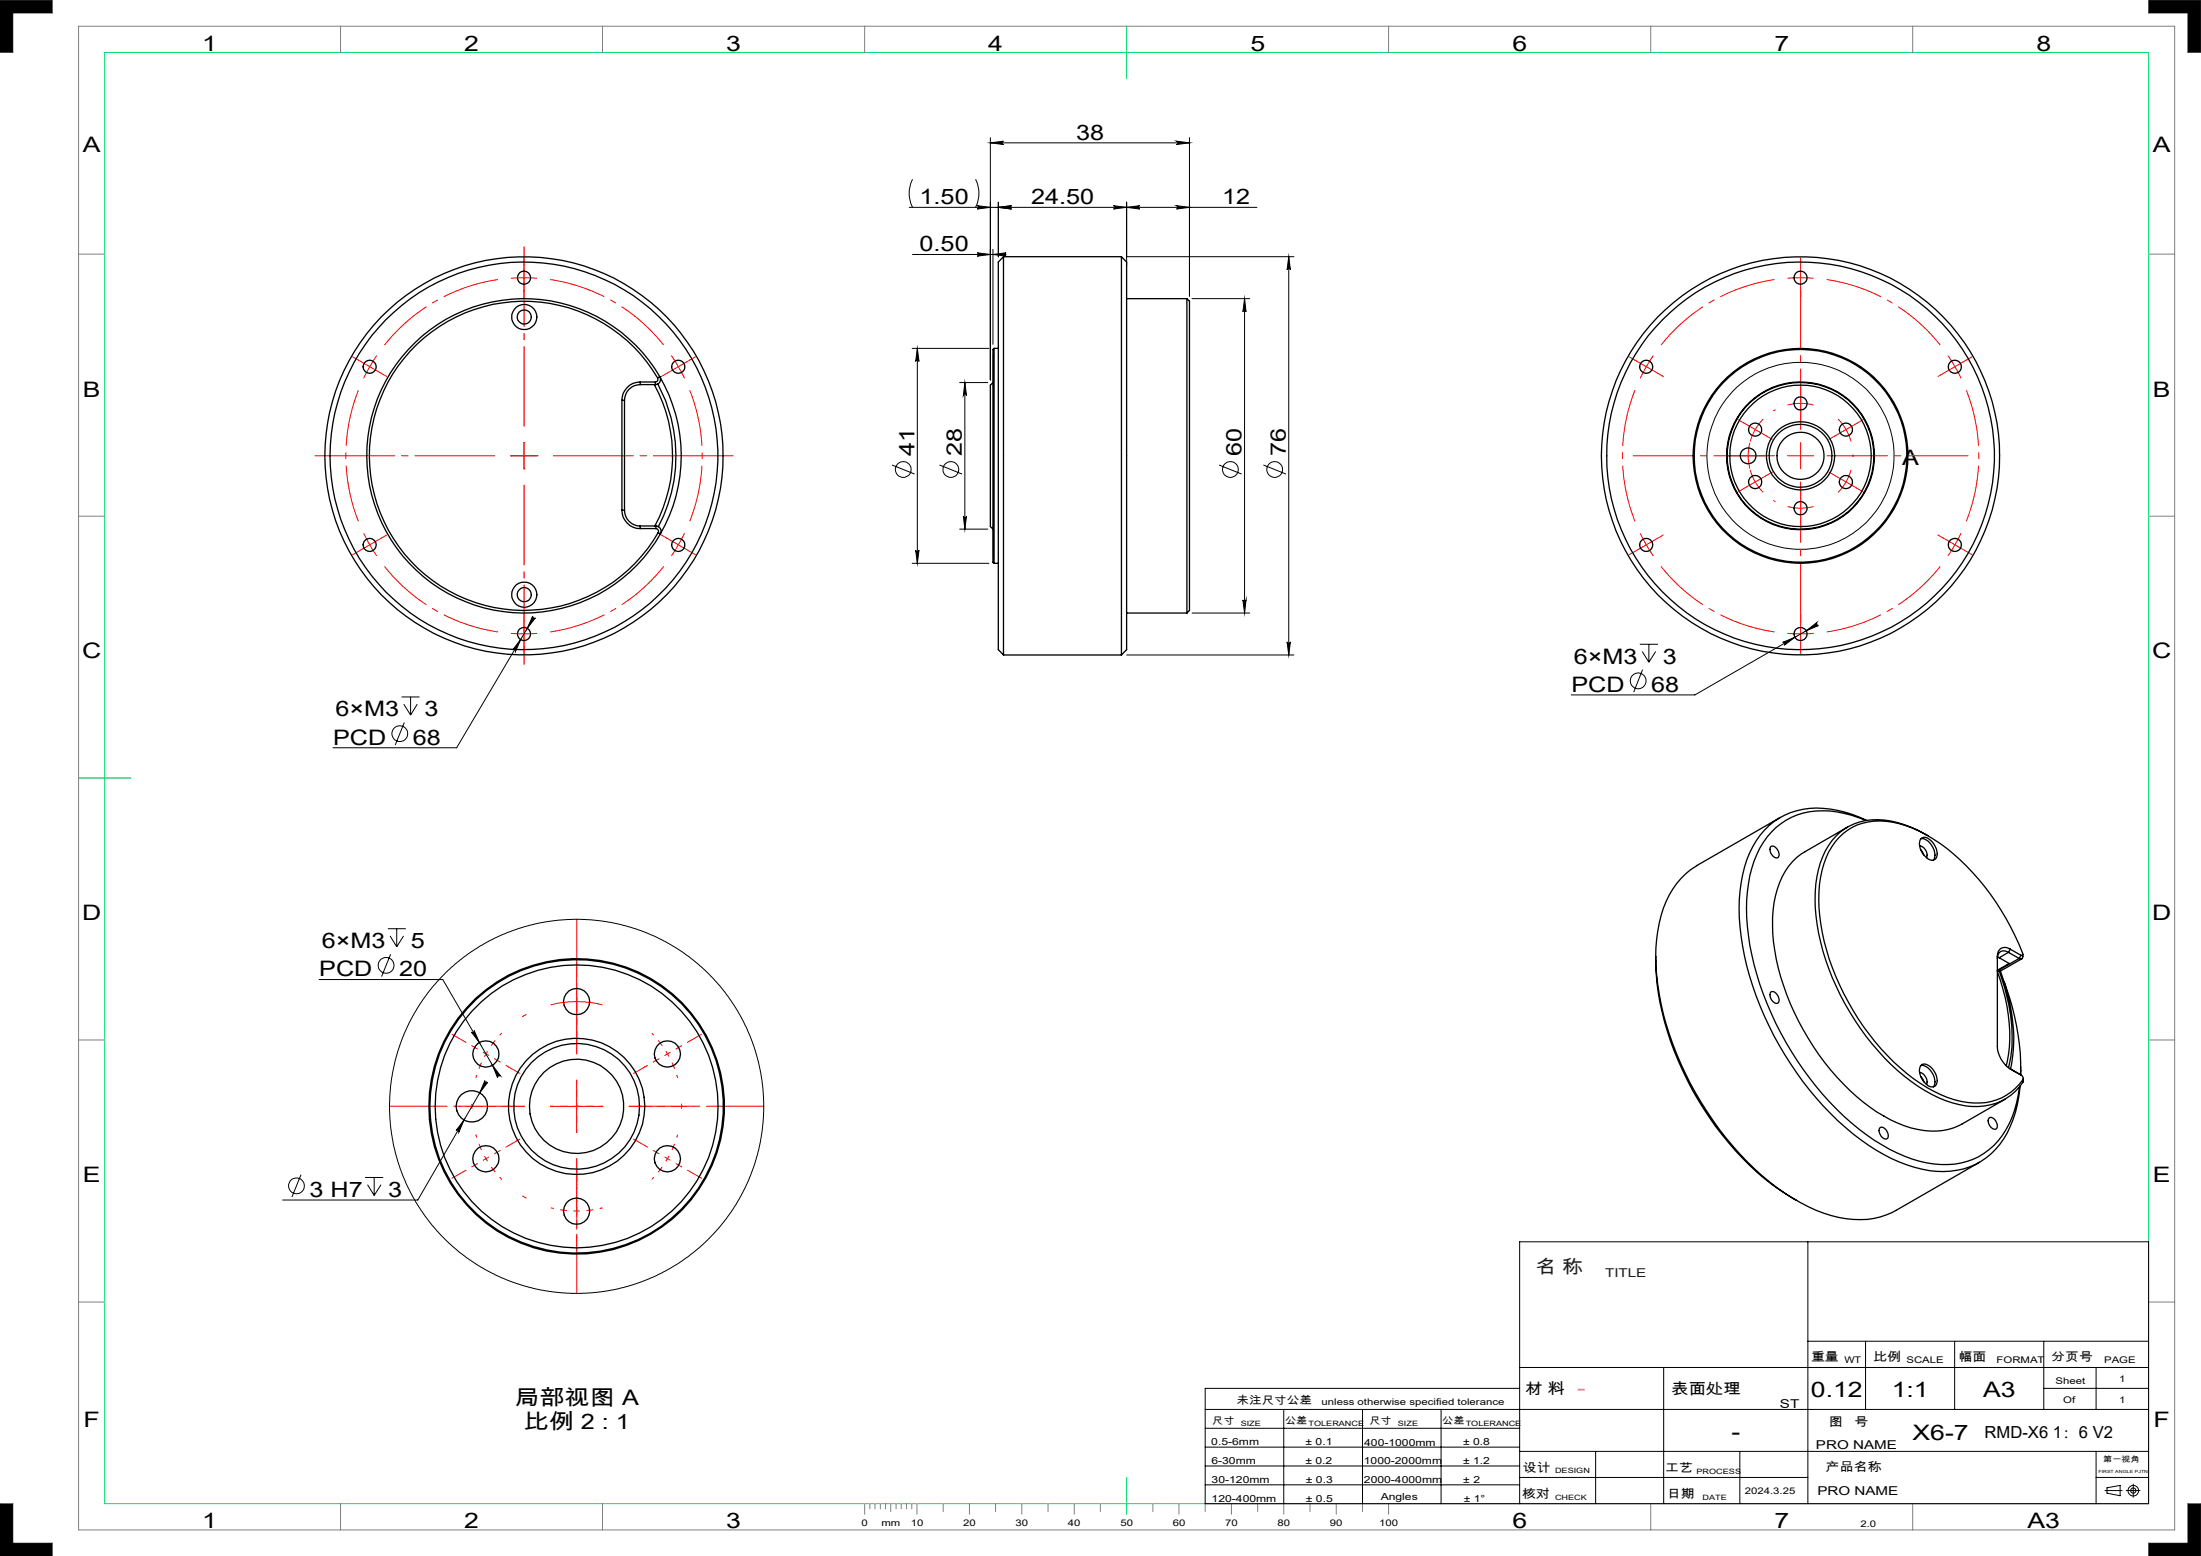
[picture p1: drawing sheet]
<svg xmlns="http://www.w3.org/2000/svg" width="420mm" height="297mm" viewBox="0 0 420 297" stroke-linecap="round" stroke-linejoin="round" font-family="sans-serif">
<path d="M0 0v10M410 0h10M0 297h10M420 287v10" fill="none" stroke="#6a6a6a" stroke-width=".25"/>
<path d="M20 10h390v277h-390zM215 5v10M15 148.5h10M215 282v7" fill="none" stroke="#00e171" stroke-width=".19"/>
<g fill="none" stroke="#808080" stroke-width=".19">
<path d="M0 0h10v2.5h-7.5v7.5h-2.5M15 5h400v287h-400zM65 5v5M115 5v5M165 5v5M265 5v5M315 5v5M365 5v5M410 0v2.5h7.5v7.5h2.5v-10M15 48.5h5M410 48.5h5M15 98.5h5"/>
<path d="M410 98.5h5M15 198.5h5M410 198.5h5M15 248.5h5M410 248.5h5M0 297v-10h2.5v7.5h7.5v2.5M65 287v5M115 287v5M165 287v2M166 287v1M167 287v1M168 287v1"/>
<path d="M169 287v1M170 287v1.5M171 287v1M172 287v1M173 287v1M174 287v1M175 287v2M180 287v1.5M185 287v2M190 287v1.5M195 287v2M200 287v1.5"/>
<path d="M205 287v2M210 287v1.5M220 287v1.5M225 287v2M230 287v1.5M235 287v2M240 287v1.5M245 287v2M250 287v1.5M255 287v2M260 287v1.5M265 287v2"/>
<path d="M315 287v5M365 287v5M420 287h-2.5v7.5h-7.5v2.5h10"/>
</g>
<path d="M0 0v10h2.5v-7.5h7.5v-2.5zM0 287v10h10v-2.5h-7.5v-7.5zM417.5 287v7.5h-7.5v2.5h10v-10zM410 0v2.5h7.5v7.5h2.5v-10z" fill-rule="evenodd" fill="#000"/>
<g fill="none" stroke="#000" stroke-width=".19">
<path d="M173.5 39.6h66.4M174.1 34.2a6 6 0 0 0 0 5.4M186.2 34.2a6 6 0 0 1 0 5.4M186.5 39.3l2.5 .3-2.5 .3a.32 .32 0 0 0 .3-.3 .32 .32 0 0 0-.3-.3zM189 27.3l2.5-.4a.32 .32 0 0 0-.3 .4 .32 .32 0 0 0 .3 .3zM189 26.3v46.2M189 27.3h38M190.5 38.6v10.4M190.5 39.6l2.5-.3a.32 .32 0 0 0-.3 .3 .32 .32 0 0 0 .3 .3zM212.5 39.3l2.5 .3-2.5 .3a.32 .32 0 0 0 .3-.3 .32 .32 0 0 0-.3-.3zM215 39.6l2.5-.3a.32 .32 0 0 0-.3 .3 .32 .32 0 0 0 .3 .3zM215 38.6v12.2"/>
<path d="M224.5 26.9l2.5 .4-2.5 .3a.32 .32 0 0 0 .3-.3 .32 .32 0 0 0-.3-.4zM224.5 39.3l2.5 .3-2.5 .3a.32 .32 0 0 0 .3-.3 .32 .32 0 0 0-.3-.3zM227 26.3v30.2M174.1 48.6h17.9M186.5 48.3l2.5 .3-2.5 .3a.32 .32 0 0 0 .3-.3 .32 .32 0 0 0-.3-.3zM189.5 48.6l2.5-.3a.32 .32 0 0 0-.3 .3 .32 .32 0 0 0 .3 .3zM189.5 47.6v18.1M215 49h31.9M227.5 57h11M237.5 57v60M237.5 57l.3 2.5a.3 .3 0 0 0-.3-.3 .3 .3 0 0 0-.3 .3zM245.9 49l.3 2.5a.32 .32 0 0 0-.3-.3 .32 .32 0 0 0-.3 .3z"/>
<path d="M245.9 49v76M174.1 66.5h14.6M175 66.5l.4 2.5a.32 .32 0 0 0-.4-.3 .32 .32 0 0 0-.3 .3zM175 66.5v41M183.1 73h5.4M184.1 73l.3 2.5a.3 .3 0 0 0-.3-.3 .3 .3 0 0 0-.3 .3zM184.1 73v28M170.2 88.8l4.3 1.7M179.3 88.8l4.3 1.7M183.8 98.5a.3 .3 0 0 0 .3 .3 .3 .3 0 0 0 .3-.3l-.3 2.5zM232.6 88.8l4.3 1.7M241.1 88.8l4.3 1.7"/>
<path d="M101.6 117.6a.31 .31 0 0 0 .1 .4 .31 .31 0 0 0 .5-.1l-1.6 2zM101.9 117.8l-14.8 24.9h-23.6M174.1 107.5h14.6M174.7 105a.32 .32 0 0 0 .3 .3 .32 .32 0 0 0 .4-.3l-.4 2.5zM183.1 101h5.4M227.5 117h11M237.2 114.5a.3 .3 0 0 0 .3 .3 .3 .3 0 0 0 .3-.3l-.3 2.5zM346.8 119.1l-23.4 13.5h-23.6M76.6 133h3.4M77 134.4l1.4 2.1M77.2 137.9l-1.8 4.3M78.4 133v3.5"/>
<path d="M79.6 134.4l-1.2 2.1M99.3 122.1l-.9 2.3a.31 .31 0 0 0-.2-.4 .31 .31 0 0 0-.4 .1zM215 125h31.9M245.6 122.5a.32 .32 0 0 0 .3 .3 .32 .32 0 0 0 .3-.3l-.3 2.5zM312.9 123h3.5M313.4 124.4l1.2 2M313.4 127.8l-1.7 4.3M314.6 123v3.4M315.9 124.4l-1.3 2M340.2 122.6l2.3-1-2 1.6a.31 .31 0 0 0 .1-.5 .31 .31 0 0 0-.4-.1zM344.7 120.4l2-1.6a.33 .33 0 0 0-.1 .5 .33 .33 0 0 0 .4 .1zM74 177.3h3.4"/>
<path d="M74.4 178.6l1.3 2.1M75.7 177.3v3.4M77 178.6l-1.3 2.1M60.9 187h23.6l10.7 18.5M74.5 182.1l-1.7 4.3M90 197a.3 .3 0 0 0 .4 .1 .3 .3 0 0 0 .1-.4l1 2.3zM88.5 213.8l-.9 2.3a.31 .31 0 0 0-.2-.4 .31 .31 0 0 0-.4 .1zM92.5 206.3a.31 .31 0 0 0 .1 .4 .31 .31 0 0 0 .5-.1l-1.6 2zM92.8 206.4l-13.1 22.7h-25.8M94 203.3l1.5 2a.33 .33 0 0 0-.4 0 .33 .33 0 0 0-.2 .4zM57.4 224.2l-1.7 4.3M69.7 224.8h3.4"/>
<path d="M70.1 226.1l1.3 2.1M71.4 224.8v3.4M72.7 226.1l-1.3 2.1M345 237v50M345 256h65M356 256v13M373 256v13M390 256v13M230 269h180M230 279.8h60M230 276.2h60M230 272.6h60"/>
<path d="M245 269v18M260 269v18M275 269v18M290 265h-60v22h180v-50h-120v50M290 277h120M290 261h120M304.5 277v10M317.5 261v26M332 277v10M390 265h20M400 261v8M400 277v10"/>
<path d="M230 283.4h60M290 282h55M400 282h10M401.7 284.5h3.3M402.1 284l2.5-.5v2l-2.5-.5zM405.7 284.5h2.7M407.1 283.3v2.5"/>
<circle cx="172.4" cy="89.6" r="1.51"/>
<circle cx="181.4" cy="89.6" r="1.51"/>
<circle cx="234.8" cy="89.6" r="1.51"/>
<circle cx="243.2" cy="89.6" r="1.51"/>
<circle cx="343.6" cy="87" r="17.9"/>
<circle cx="312.6" cy="130" r="1.51"/>
<circle cx="76.3" cy="140" r="1.51"/>
<circle cx="73.7" cy="184.3" r="1.5"/>
<circle cx="110" cy="211.2" r="35.7"/>
<circle cx="56.6" cy="226.3" r="1.51"/>
<circle cx="407.1" cy="284.5" r=".49"/>
<circle cx="407.1" cy="284.5" r="1.01"/>
</g>
<g fill="none" stroke="#f00" stroke-width=".19" stroke-dasharray="15.2 1.3 1.3 1.3" stroke-linecap="butt">
<path d="M70.6 70l-1.2 2.2M70.6 70l1.3-2.1M129.4 70l-1.3-2.1M129.4 70l1.2 2.2M314.2 70l-1.2 2.2M314.2 70l1.3-2.1M338.8 78.2l-.4 .3M343.6 77l-2.5 .3M343.6 77l2.5 .3M373 70l-1.3-2.1M373 70l1.2 2.2M333.6 87l.3 2.5"/>
<path d="M333.6 87l.3-2.5M334.9 82l-.9 2.3M334.9 82l1.5-2M334.9 92l1.5 2M334.9 92l-.9-2.3M338.4 95.5l.4 .3M343.6 97l2.5-.3M343.6 97l-2.5-.3M352.3 92l.9-2.3M352.3 92l-1.5 2M352.3 82l-1.5-2M352.3 82l.9 2.3"/>
<path d="M353.6 87.2v-.4M70.6 104l1.3 2.1M70.6 104l-1.2-2.2M129.4 104l1.2-2.2M129.4 104l-1.3 2.1M314.2 104l1.3 2.1M314.2 104l-1.2-2.2M373 104l1.2-2.2M373 104l-1.3 2.1M100 121l2.5-.1M100 121l-2.5-.1M343.6 121l2.5-.1"/>
<path d="M343.6 121l-2.5-.1M100.5 193.6l-.9 .5M90.1 210.7v.9M130 211.6v-.9M99.6 228.2l.9 .5"/>
</g>
<path d="M95 53.4a34 34 0 0 0-21.6 12.5M338.6 53.4a34 34 0 0 0-21.6 12.5M68.4 74.5a34 34 0 0 0 0 25M126.6 65.9a34 34 0 0 0-21.6-12.5M312 74.5a34 34 0 0 0 0 25M370.2 65.9a34 34 0 0 0-21.6-12.5M131.6 99.5a34 34 0 0 0 0-25M375.2 99.5a34 34 0 0 0 0-25M73.4 108.1a34 34 0 0 0 21.6 12.5M317 108.1a34 34 0 0 0 21.6 12.5M105 120.6a34 34 0 0 0 21.6-12.5M348.6 120.6a34 34 0 0 0 21.6-12.5" fill="none" stroke="#f00" stroke-width=".19" stroke-dasharray="15.2 1.3 1.3 1.3" stroke-dashoffset="4.3" stroke-linecap="butt"/>
<path d="M92.7 201.2a20 20 0 0 0-1.9 4.6M92.7 201.2a20 20 0 0 1 3-4M127.4 201.2a20 20 0 0 0-3-4M127.4 201.2a20 20 0 0 1 1.9 4.6M92.7 221.2a20 20 0 0 0 3 3.9M92.7 221.2a20 20 0 0 1-1.9-4.6M110.1 231.2a20 20 0 0 0 4.9-.7M110.1 231.2a20 20 0 0 1-5-.7M127.4 221.2a20 20 0 0 0 1.9-4.6M127.4 221.2a20 20 0 0 1-3 3.9" fill="none" stroke="#f00" stroke-width=".19" stroke-dasharray="15.2 1.3 1.3 1.3" stroke-dashoffset="14.6" stroke-linecap="butt"/>
<path d="M97.5 53.1h5M100 50.5v5M341.1 53.1h5M343.6 50.5v5M97.5 87h5M100 84.5v5M105.1 191.8a19.5 19.5 0 0 1 9.9 0M110 186.2v10M105 211.2h10M110 206.2v10" fill="none" stroke="#f00" stroke-width=".19"/>
<g fill="none" stroke="#f00" stroke-width=".19" stroke-dasharray="15.2 1.3 1.3 1.3">
<path d="M100 50.5v-1.3M100 55.5v1.2M343.6 50.5v-1.3M343.6 55.5v1.2M68.4 68.7l-1.1-.6M70.6 70l-2.2-1.3M70.6 70l2.1 1.2M72.7 71.2l1.1 .7M127.3 71.2l-1.1 .7M129.4 70l2.2-1.3M129.4 70l-2.1 1.2M131.6 68.7l1.1-.6"/>
<path d="M312 68.7l-1.1-.6M314.2 70l-2.2-1.3M314.2 70l2.1 1.2M316.3 71.2l1.1 .7M343.6 77v-2.5M343.6 77v2.5M343.6 74.5v-1.3M343.6 79.5v1.2M370.9 71.2l-1.1 .7M373 70l2.2-1.3M373 70l-2.1 1.2M375.2 68.7l1.1-.6"/>
<path d="M97.5 87h.1M100 87v-2.5M100 87h-2.5M100 87v2.5M100 87h2.5M100 84.5h.1M100 89.5h.1M102.5 87h.1M331.1 87h-1.5M332.8 80.7l-1.1-.6M332.8 93.2l-1.1 .7M333.6 87h-2.5"/>
<path d="M333.6 87h2.5M334.9 82l-2.1-1.3M334.9 82l2.2 1.2M334.9 92l-2.1 1.2M334.9 92l2.2-1.3M336.1 87h1.5M337.1 83.2l1.1 .7M337.1 90.7l1.1-.6M343.6 97v2.5M343.6 97v-2.5M343.6 99.5v1.2M343.6 94.5v-1.3"/>
<path d="M343.6 87v-2.5M343.6 87h-2.5M343.6 87v2.5M343.6 87h2.5M350.1 90.7l-1.1-.6M350.1 83.2l-1.1 .7M352.3 92l2.1 1.2M352.3 92l-2.2-1.3M352.3 82l2.1-1.3M352.3 82l-2.2 1.2M354.4 93.2l1.1 .7M354.4 80.7l1.1-.6"/>
<path d="M68.4 105.2l-1.1 .7M70.6 104l-2.2 1.2M70.6 104l2.1-1.3M72.7 102.7l1.1-.6M100 118.5v-1.3M127.3 102.7l-1.1-.6M129.4 104l2.2 1.2M129.4 104l-2.1-1.3M131.6 105.2l1.1 .7M312 105.2l-1.1 .7M314.2 104l-2.2 1.2M314.2 104l2.1-1.3"/>
<path d="M316.3 102.7l1.1-.6M343.6 118.5v-1.3M370.9 102.7l-1.1-.6M373 104l2.2 1.2M373 104l-2.1-1.3M375.2 105.2l1.1 .7M100 121v2.5M100 121v-2.5M100 123.5v1.2M343.6 121v2.5M343.6 121v-2.5M343.6 123.5v1.2"/>
<path d="M88.4 198.7l-2.2-1.3M110.1 186.2v-2.5M110.1 196.2v2.5M131.7 198.7l2.2-1.3M97.1 203.7l2.1 1.2M97.1 218.7l2.1-1.3M123 218.7l-2.1-1.3M123 203.7l-2.1 1.2M88.4 223.7l-2.2 1.2M110.1 236.2v2.5M110.1 226.2v-2.5M131.7 223.7l2.2 1.2"/>
</g>
<path d="M95 87h-35.5M100 82v-35.5M100 92v35.5M105 87h35.5" fill="none" stroke="#f00" stroke-width=".19" stroke-dasharray="15.2 1.3 1.3 1.3" stroke-dashoffset="-.6"/>
<path d="M338.6 87h-26.9M343.6 82v-27M343.6 92v26.9M348.6 87h26.9" fill="none" stroke="#f00" stroke-width=".19" stroke-dasharray="15.2 1.3 1.3 1.3" stroke-dashoffset="3.7"/>
<path d="M100.1 211.2h-25.7M110.1 201.2v-25.7M120.1 211.2h25.7M110.1 221.2v25.7" fill="none" stroke="#f00" stroke-width=".19" stroke-dasharray="15.2 1.3 1.3 1.3" stroke-dashoffset="4.3"/>
<g fill="none" stroke="#f00" stroke-width=".19" stroke-dasharray="15.2 1.3 1.3 1.3" stroke-dashoffset="14.6">
<path d="M92.7 201.2l-4.3-2.5M92.7 201.2l4.4 2.5M110.1 211.2v-5M110.1 211.2h-5M110.1 211.2v5M110.1 211.2h5M127.4 201.2l4.3-2.5M127.4 201.2l-4.4 2.5M92.7 221.2l-4.3 2.5M92.7 221.2l4.4-2.5M110.1 231.2v5M110.1 231.2v-5"/>
<path d="M127.4 221.2l4.3 2.5M127.4 221.2l-4.4-2.5"/>
</g>
<path d="M100.1 211.2h-12.4M110.1 201.2v-12.4M120.1 211.2h12.3M110.1 221.2v12.3" fill="none" stroke="#f00" stroke-width=".19" stroke-dasharray="15.2 1.3 1.3 1.3" stroke-dashoffset="11"/>
<path d="M189.5 67.7v6.3M189.5 100v6.3" fill="none" stroke="#c0c0c0" stroke-width=".19"/>
<g fill="#000">
<path d="M189 27.3l2.5-.4a.32 .32 0 0 0-.3 .4 .32 .32 0 0 0 .3 .3zM224.5 26.9l2.5 .4-2.5 .3a.32 .32 0 0 0 .3-.3 .32 .32 0 0 0-.3-.4zM215 39.6l2.5-.3a.32 .32 0 0 0-.3 .3 .32 .32 0 0 0 .3 .3zM224.5 39.3l2.5 .3-2.5 .3a.32 .32 0 0 0 .3-.3 .32 .32 0 0 0-.3-.3zM190.5 39.6l2.5-.3a.32 .32 0 0 0-.3 .3 .32 .32 0 0 0 .3 .3zM212.5 39.3l2.5 .3-2.5 .3a.32 .32 0 0 0 .3-.3 .32 .32 0 0 0-.3-.3z"/>
<path d="M190.5 39.6l2.5-.3a.32 .32 0 0 0-.3 .3 .32 .32 0 0 0 .3 .3zM186.5 39.3l2.5 .3-2.5 .3a.32 .32 0 0 0 .3-.3 .32 .32 0 0 0-.3-.3z"/>
<path d="M186.5 48.3l2.5 .3-2.5 .3a.32 .32 0 0 0 .3-.3 .32 .32 0 0 0-.3-.3zM189.5 48.6l2.5-.3a.32 .32 0 0 0-.3 .3 .32 .32 0 0 0 .3 .3zM101.6 117.6l-1 2.3 1.6-2a.31 .31 0 0 1-.5 .1 .31 .31 0 0 1-.1-.4zM99.3 122.1l-1.5 2a.31 .31 0 0 1 .4-.1 .31 .31 0 0 1 .2 .4zM344.7 120.4l2.3-1a.33 .33 0 0 1-.4-.1 .33 .33 0 0 1 .1-.5zM340.2 122.6a.31 .31 0 0 1 .4 .1 .31 .31 0 0 1-.1 .5l2-1.6zM94 203.3l.9 2.4a.33 .33 0 0 1 .2-.4 .33 .33 0 0 1 .4 0zM90 197l1.5 2-1-2.3a.3 .3 0 0 1-.1 .4 .3 .3 0 0 1-.4-.1zM92.5 206.3l-1 2.3 1.6-2a.31 .31 0 0 1-.5 .1 .31 .31 0 0 1-.1-.4zM88.5 213.8l-1.5 2a.31 .31 0 0 1 .5-.1 .31 .31 0 0 1 .1 .4z"/>
<path d="M245.9 49l.3 2.5a.32 .32 0 0 0-.3-.3 .32 .32 0 0 0-.3 .3zM245.6 122.5a.32 .32 0 0 0 .3 .3 .32 .32 0 0 0 .3-.3l-.3 2.5z"/>
<path d="M175 66.5l.4 2.5a.32 .32 0 0 0-.4-.3 .32 .32 0 0 0-.3 .3zM174.7 105a.32 .32 0 0 0 .3 .3 .32 .32 0 0 0 .4-.3l-.4 2.5z"/>
<path d="M184.1 73l.3 2.5a.3 .3 0 0 0-.3-.3 .3 .3 0 0 0-.3 .3zM183.8 98.5a.3 .3 0 0 0 .3 .3 .3 .3 0 0 0 .3-.3l-.3 2.5z"/>
<path d="M237.2 114.5a.3 .3 0 0 0 .3 .3 .3 .3 0 0 0 .3-.3l-.3 2.5zM237.5 57l.3 2.5a.3 .3 0 0 0-.3-.3 .3 .3 0 0 0-.3 .3z"/>
</g>
<g fill="none" stroke="#000" stroke-width=".25">
<path d="M191.5 49v76M191.5 49l-1 1v74l1 1M191.5 49h22.5M214 49l1 1v74l-1 1M214 49v76M215 57h11.5M226.5 57v60M226.5 57l.5 .5v59l-.5 .5M118.7 76.4v21M118.7 76.4h.5M119.2 76.4v21M122.2 72.9a3.5 3.5 0 0 0-3.5 3.5"/>
<path d="M122.2 73.4a3 3 0 0 0-3 3M122.2 72.9v.5M122.2 72.9h2.9M122.2 73.4h2.9M124.8 73.4a28.3 28.3 0 0 1 .2 27M125.1 72.9v.5M125.5 72.1a29.5 29.5 0 0 0-44.6-7.6 29.5 29.5 0 0 0 .2 45.2 29.5 29.5 0 0 0 44.5-8M125.5 72.1a.51 .51 0 0 1-.4 .8M125.5 73.3a29 29 0 0 1 .1 27.2M125.9 71.9a30 30 0 0 0-45.3-7.8 30 30 0 0 0 .2 45.9 30 30 0 0 0 45.2-8.1M125.9 71.9a1.01 1.01 0 0 1-.8 1.5M125.9 71.9a29.9 29.9 0 0 1 .1 30"/>
<path d="M125.9 71.9l-.4 .2M189.5 73l-.5 .5v27l.5 .5M189.7 66.5v41M189.7 66.5l-.2 .2v40.6l.2 .2M189.7 66.5h.8M118.7 97.4a3.5 3.5 0 0 0 3.5 3.5M118.7 97.4h.5M119.2 97.4a3 3 0 0 0 3 3M122.2 100.4v.5M122.2 100.4h3M122.2 100.9h3M125.2 100.9a.53 .53 0 0 1 .4 .8"/>
<path d="M125.2 100.4a1.01 1.01 0 0 1 .8 1.5M125.2 100.4v.5M125.6 101.7l.4 .2M189.7 107.5h.8M215 117h11.5M191.5 125h22.5M339.7 156l-15.9 9.2a15.8 15.8 0 0 0-7.2 11 30.2 30.2 0 0 0-.7 6.4M352.6 157.9l-8.1 4.7a12.2 12.2 0 0 0-5.7 8.4 33.3 33.3 0 0 0 2.2 18.9 47.5 47.5 0 0 0 17.1 22.3 20.2 20.2 0 0 0 11.5 3.7 10.7 10.7 0 0 0 4.8-1.4l8.2-4.7M356.1 156.6a17.9 17.9 0 0 0-13.1-1.1 14.3 14.3 0 0 0-8.7 10.2 34 34 0 0 0 0 16.6 60.7 60.7 0 0 0 20.5 33.2 29.9 29.9 0 0 0 14.2 6.7 13.4 13.4 0 0 0 14.9-8.9 25.1 25.1 0 0 0 1.5-5.9M356.2 156.6a19.6 19.6 0 0 0-13.4-1.8 13.6 13.6 0 0 0-9 8.1 31 31 0 0 0-1.3 17.7 62.2 62.2 0 0 0 21.1 35.8 30.2 30.2 0 0 0 15.9 7.2 13.8 13.8 0 0 0 14.6-9.9 24.7 24.7 0 0 0 1.4-6.4M367.9 159.5a19.4 19.4 0 0 0-10.8-3 10.9 10.9 0 0 0-9.8 8.2 28.1 28.1 0 0 0 .1 15.1 48.8 48.8 0 0 0 17.4 26.7 20.9 20.9 0 0 0 12.7 4.7 10.3 10.3 0 0 0 8.5-4.6M337.9 161.6a1.09 1.09 0 0 1 1.4 .9 .92 .92 0 0 1-.2 1.3 1.58 1.58 0 0 1-1.2-2.2z"/>
<path d="M366.3 161.5a1.76 1.76 0 0 1 1.3 2.2M366.5 162.2l.6 1M366.6 160.1a2.83 2.83 0 0 1 2.6 2.7 1.69 1.69 0 0 1-.3 1.4M366.6 160a1.55 1.55 0 0 1 2.1 .7 2.75 2.75 0 0 1 .6 3.3 1.52 1.52 0 0 1-2.1-.7 2.7 2.7 0 0 1-.6-3.3zM315.9 182.6a56.4 56.4 0 0 0 9.9 29.6 50.5 50.5 0 0 0 19.3 18.1 19.8 19.8 0 0 0 13.6 2l3.1-1.3 15.9-9.1M315.9 182.6a52.5 52.5 0 0 0 7.1 25.5 55.1 55.1 0 0 0 18 20l1.8 1M337.9 189.4a1.09 1.09 0 0 1 1.4 .8 .92 .92 0 0 1-.2 1.3 1.58 1.58 0 0 1-1.2-2.1zM381.1 182.6v17.1a5.4 5.4 0 0 0 2.5 4.3l2.1 1.2M381.1 185.5a31.1 31.1 0 0 1 1.7 17.9M381.1 185.3h.1M381.1 182.6l.4 .2M381.2 185.3l.3 .1"/>
<path d="M381.5 182.8l1.9 1.1-2.3 1.3M381.5 185.4a31.4 31.4 0 0 1 1.9 18l-.1 .4M381.7 185.3a33.6 33.6 0 0 1 1.9 18.7M382.4 187.4a47.2 47.2 0 0 1 3.2 17.8M383.3 181.8a1.29 1.29 0 0 0-1.5-.2 1.29 1.29 0 0 0-.7 1.4M383.3 181.8l-1.8 1M383.3 181.8l2 1.1M383.6 181.2a1.5 1.5 0 0 0-1.7-.2 1.5 1.5 0 0 0-.8 1.6M383.6 181.2l2.1 1.1M383.6 181.2l-.3 .6M385.3 182.9l-4.1 2.4M385.7 182.3a.27 .27 0 0 0 .3-.1 .27 .27 0 0 0-.1-.3 47 47 0 0 0-15.7-20.9 20.1 20.1 0 0 0-12.6-4.3 10.8 10.8 0 0 0-9.5 8.1 28.3 28.3 0 0 0 .4 16.5 48 48 0 0 0 16.7 24.6 20.5 20.5 0 0 0 12.6 4.6 10.2 10.2 0 0 0 8.2-4.4"/>
<path d="M385.7 182.3l-.4 .6M385.8 183l-4.3 2.4M386 182.1v.6a.38 .38 0 0 1-.3 .4 .38 .38 0 0 1-.4-.2M358.7 215.3a1.07 1.07 0 0 1 1.5 .8 .74 .74 0 0 1 .2 .8 .74 .74 0 0 1-.7 .5 1.64 1.64 0 0 1-1-2.1zM366.3 204.7a1.82 1.82 0 0 1 1.3 2.3M366.5 205.5l.6 1M366.6 203.4a2.83 2.83 0 0 1 2.6 2.7 1.69 1.69 0 0 1-.3 1.4M366.6 203.3a1.55 1.55 0 0 1 2.1 .6 2.75 2.75 0 0 1 .6 3.4 1.52 1.52 0 0 1-2.1-.7 2.7 2.7 0 0 1-.6-3.3zM379.6 213.4a1.02 1.02 0 0 1 1.4 .8 .74 .74 0 0 1 .2 .8 .74 .74 0 0 1-.7 .5 1.59 1.59 0 0 1-.9-2.1zM383.6 204l2.1 1.2M385.6 203.6v1.6M385.7 205.2a.69 .69 0 0 1 .3 .9"/>
<path d="M386 206.1v.5M386.1 205.9l-.1 .7"/>
<circle cx="100" cy="53" r="1.24"/>
<circle cx="343.6" cy="53" r="1.24"/>
<circle cx="70.5" cy="70" r="1.25"/>
<circle cx="100" cy="60.5" r="2.4"/>
<circle cx="100" cy="60.5" r="1.34"/>
<circle cx="129.4" cy="70" r="1.25"/>
<circle cx="314.1" cy="70" r="1.25"/>
<circle cx="343.6" cy="77" r="1.25"/>
<circle cx="373" cy="70" r="1.24"/>
<circle cx="100" cy="87" r="37"/>
<circle cx="100" cy="87" r="38"/>
<circle cx="333.6" cy="87" r="1.51"/>
<circle cx="334.9" cy="82" r="1.25"/>
<circle cx="334.9" cy="92" r="1.26"/>
<circle cx="343.6" cy="87" r="6"/>
<circle cx="343.6" cy="87" r="14"/>
<circle cx="343.6" cy="87" r="38"/>
<circle cx="343.6" cy="87" r="20.5"/>
<circle cx="343.6" cy="87" r="6.5"/>
<circle cx="343.6" cy="87" r="4.5"/>
<circle cx="343.6" cy="87" r="20.3"/>
<circle cx="343.6" cy="97" r="1.25"/>
<circle cx="343.6" cy="87" r="13.5"/>
<circle cx="343.6" cy="87" r="14.1"/>
<circle cx="343.6" cy="87" r="37"/>
<circle cx="352.2" cy="82" r="1.25"/>
<circle cx="352.2" cy="92" r="1.26"/>
<circle cx="70.5" cy="104" r="1.25"/>
<circle cx="100" cy="113.5" r="2.41"/>
<circle cx="100" cy="113.5" r="1.35"/>
<circle cx="129.4" cy="104" r="1.25"/>
<circle cx="314.1" cy="104" r="1.25"/>
<circle cx="373" cy="104" r="1.24"/>
<circle cx="100" cy="121" r="1.24"/>
<circle cx="343.6" cy="121" r="1.24"/>
<circle cx="110" cy="191.2" r="2.5"/>
<circle cx="90" cy="211.2" r="3"/>
<circle cx="92.7" cy="201.2" r="2.49"/>
<circle cx="110" cy="211.2" r="9"/>
<circle cx="110" cy="211.2" r="27"/>
<circle cx="110" cy="211.2" r="13"/>
<circle cx="110" cy="211.2" r="28.2"/>
<circle cx="110" cy="211.2" r="28"/>
<circle cx="110" cy="211.2" r="12"/>
<circle cx="127.3" cy="201.2" r="2.49"/>
<circle cx="92.7" cy="221.2" r="2.49"/>
<circle cx="110" cy="231.2" r="2.5"/>
<circle cx="127.3" cy="221.2" r="2.49"/>
</g>
<g font-size="4.1">
<text x="38.6" y="9.7">1</text>
<text x="88.6" y="9.7">2</text>
<text x="138.6" y="9.7">3</text>
<text x="188.6" y="9.7">4</text>
<text x="238.6" y="9.7">5</text>
<text x="288.6" y="9.7">6</text>
<text x="338.6" y="9.7">7</text>
<text x="388.6" y="9.7">8</text>
<text x="15.8" y="28.9">A</text>
<text x="205.3" y="26.7">38</text>
<text x="410.8" y="28.9">A</text>
<text x="175.5" y="39">1.50</text>
<text x="196.7" y="39">24.50</text>
<text x="233.2" y="39">12</text>
<text x="175.5" y="48">0.50</text>
<text x="15.8" y="75.7">B</text>
<text x="410.8" y="75.7">B</text>
<text x="174.5" y="87.1" transform="rotate(-90 174.5 87.1)">41</text>
<text x="183.6" y="87.1" transform="rotate(-90 183.6 87.1)">28</text>
<text x="236.9" y="87.1" transform="rotate(-90 236.9 87.1)">60</text>
<text x="245.4" y="87.1" transform="rotate(-90 245.4 87.1)">76</text>
<text x="363" y="88.8">A</text>
<text x="15.7" y="125.6">C</text>
<text x="410.7" y="125.6">C</text>
<text x="300.3" y="126.7">6×M3</text>
<text x="317.3" y="126.7">3</text>
<text x="64" y="136.7">6×M3</text>
<text x="81" y="136.7">3</text>
<text x="299.8" y="132">PCD</text>
<text x="315.1" y="132">68</text>
<text x="63.5" y="142.1">PCD</text>
<text x="78.8" y="142.1">68</text>
<text x="15.7" y="175.7">D</text>
<text x="410.7" y="175.7">D</text>
<text x="61.4" y="181">6×M3</text>
<text x="78.4" y="181">5</text>
<text x="60.9" y="186.4">PCD</text>
<text x="76.2" y="186.4">20</text>
<text x="15.8" y="225.7">E</text>
<text x="410.8" y="225.7">E</text>
<text x="59.1" y="228.4">3 H7</text>
<text x="74.1" y="228.4">3</text>
<text x="98.2" y="268.3">局部视图 A</text>
<text x="345.6" y="266.7">0.12</text>
<text x="361" y="266.7">1:1</text>
<text x="378.4" y="266.7">A3</text>
<text x="15.9" y="272.4">F</text>
<text x="99.9" y="272.8">比例 2 : 1</text>
<text x="330.4" y="274.7">-</text>
<text x="365" y="274.9">X6-7</text>
<text x="411" y="272.4">F</text>
<text x="38.6" y="291.7">1</text>
<text x="88.6" y="291.7">2</text>
<text x="138.6" y="291.7">3</text>
<text x="288.6" y="291.7">6</text>
<text x="338.6" y="291.7">7</text>
<text x="386.9" y="291.7">A3</text>
</g>
<text font-size="4.1" fill="#f0f" x="301" y="266.2">-</text>
<text font-size="3.5" fill="#191924" x="293" y="243">名 称</text>
<text font-size="3.2" x="378.7" y="274.5">RMD-X6 1：6 V2</text>
<g font-size="2.9">
<text x="291" y="266.1">材 料</text>
<text x="318.9" y="266.1">表面处理</text>
</g>
<text font-size="2.3" fill="#191924" x="306.3" y="243.8">TITLE</text>
<g font-size="2.3">
<text x="345.6" y="259.7">重量</text>
<text x="357.4" y="259.8">比例</text>
<text x="373.8" y="259.8">幅面</text>
<text x="391.4" y="259.7">分页号</text>
<text x="339.7" y="268.7">ST</text>
<text x="349" y="272.2">图</text>
<text x="353.9" y="272.2">号</text>
<text x="290.6" y="280.9">设计</text>
<text x="317.8" y="281">工艺</text>
<text x="346.5" y="276.5">PRO NAME</text>
<text x="348.4" y="280.7">产品名称</text>
<text x="290.5" y="285.9">核对</text>
<text x="318.1" y="285.9">日期</text>
<text x="346.8" y="285.4">PRO NAME</text>
</g>
<text font-size="2.1" x="236" y="268.1">未注尺寸公差</text>
<g font-size="1.9">
<text x="231.1" y="275.9">0.5-6mm</text>
<text x="231.3" y="271.8">尺寸</text>
<text x="245.2" y="271.8">公差</text>
<text x="249.1" y="275.9">± 0.1</text>
<text x="260.3" y="276">400-1000mm</text>
<text x="261.3" y="271.7">尺寸</text>
<text x="275.2" y="271.8">公差</text>
<text x="279.2" y="275.9">± 0.8</text>
<text x="231.2" y="279.5">6-30mm</text>
<text x="249.1" y="279.4">± 0.2</text>
<text x="260.2" y="279.5">1000-2000mm</text>
<text x="279.2" y="279.4">± 1.2</text>
<text x="231.2" y="286.7">120-400mm</text>
<text x="231.2" y="283.1">30-120mm</text>
<text x="249.2" y="286.7">± 0.5</text>
<text x="249.2" y="283.1">± 0.3</text>
<text x="260.3" y="283.1">2000-4000mm</text>
<text x="263.5" y="286.3">Angles</text>
<text x="279.2" y="283">± 2</text>
<text x="279.3" y="286.7">± 1°</text>
</g>
<g font-size="1.7">
<text x="352" y="260.2">WT</text>
<text x="363.8" y="260.2">SCALE</text>
<text x="381" y="260.2">FORMAT</text>
<text x="401.5" y="260.2">PAGE</text>
<text x="404.4" y="263.8">1</text>
<text x="252.2" y="268.2">unless otherwise specified tolerance</text>
<text x="392.2" y="264.1">Sheet</text>
<text x="393.7" y="267.9">Of</text>
<text x="404.4" y="267.7">1</text>
<text x="332.9" y="285.2">2024.3.25</text>
<text x="164.4" y="291.2">0</text>
<text x="168.2" y="291.2">mm</text>
<text x="173.8" y="291.2">10</text>
<text x="183.8" y="291.2">20</text>
<text x="193.8" y="291.2">30</text>
<text x="203.8" y="291.2">40</text>
<text x="213.8" y="291.2">50</text>
<text x="223.8" y="291.2">60</text>
<text x="233.8" y="291.2">70</text>
<text x="243.8" y="291.2">80</text>
<text x="253.8" y="291.2">90</text>
<text x="263.2" y="291.2">100</text>
<text x="355" y="291.4">2.0</text>
</g>
<text font-size="1.5" x="401.3" y="279">第一视角</text>
<g font-size="1.4">
<text x="236.7" y="272.2">SIZE</text>
<text x="249.7" y="272.2">TOLERANCE</text>
<text x="266.7" y="272.2">SIZE</text>
<text x="279.7" y="272.1">TOLERANCE</text>
<text x="296.7" y="281.2">DESIGN</text>
<text x="323.7" y="281.3">PROCESS</text>
<text x="296.7" y="286.3">CHECK</text>
<text x="324.9" y="286.4">DATE</text>
</g>
<text font-size=".8" x="400.4" y="281.1">FIRST ANGLE PJTN</text>
</svg>
